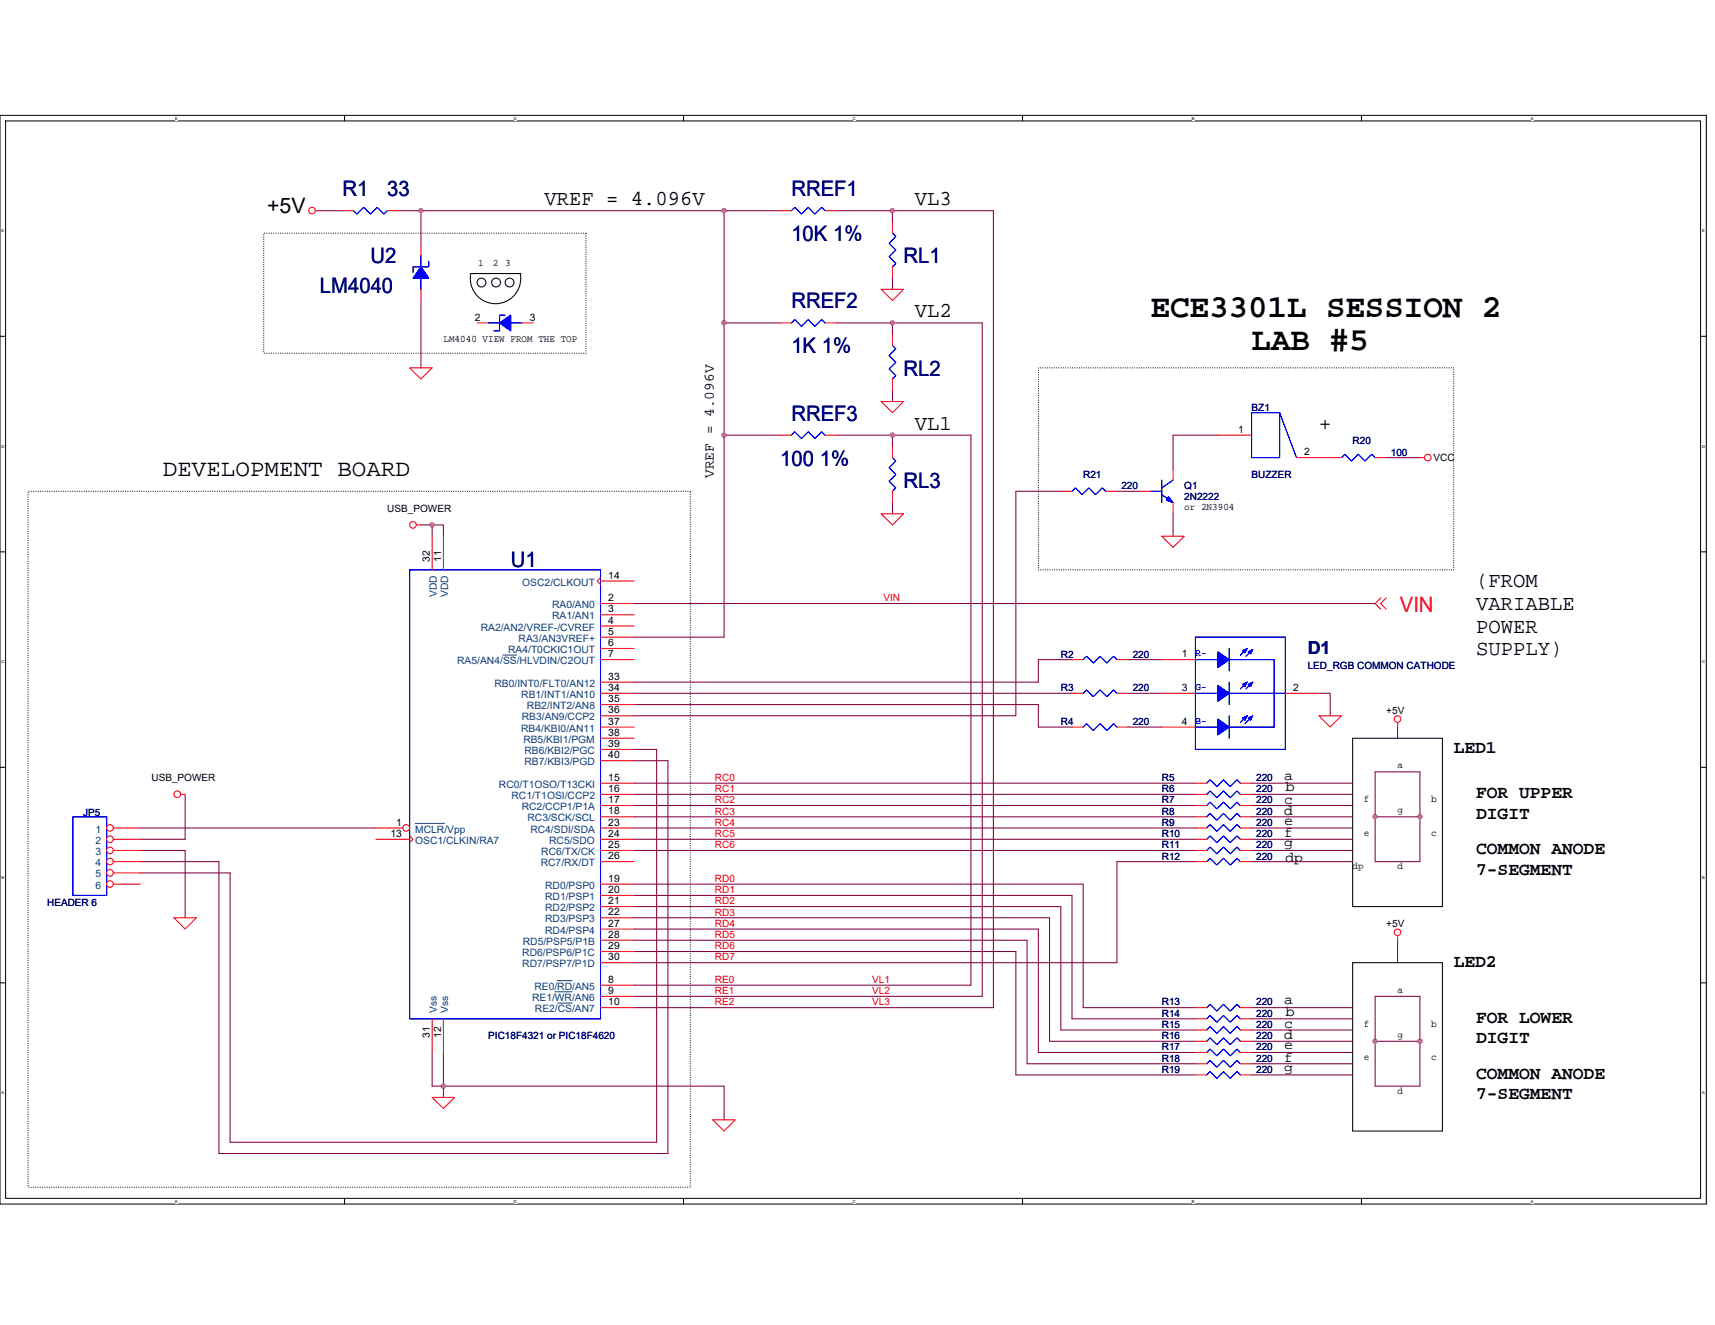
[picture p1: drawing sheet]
<svg xmlns="http://www.w3.org/2000/svg" width="279mm" height="216mm" viewBox="0 0 279 216" stroke-linecap="round" stroke-linejoin="round" font-family="sans-serif">
<path d="M0 18.8h278v177.4h-278zM.9 19.7h276.2v175.6h-276.2z" fill="none" stroke="#000" stroke-width=".16"/>
<g fill="#fff">
<path d="M28.5 18.9h.4v.7h-.4z"/>
<path d="M28.5 195.4h.4v.7h-.4z"/>
</g>
<path d="M56.1 18.8v.9M56.1 195.3v.9" fill="none" stroke="#000" stroke-width=".17"/>
<g fill="#fff">
<path d="M83.7 18.9h.5v.7h-.5z"/>
<path d="M83.7 195.4h.5v.7h-.5z"/>
</g>
<path d="M111.4 18.8v.9M111.4 195.3v.9" fill="none" stroke="#000" stroke-width=".17"/>
<g fill="#fff">
<path d="M139 18.9h.4v.7h-.4z"/>
<path d="M139 195.4h.4v.7h-.4z"/>
</g>
<path d="M166.6 18.8v.9M166.6 195.3v.9" fill="none" stroke="#000" stroke-width=".17"/>
<g fill="#fff">
<path d="M194.2 18.9h.4v.7h-.4z"/>
<path d="M194.2 195.4h.4v.7h-.4z"/>
</g>
<path d="M221.8 18.8v.9M221.8 195.3v.9" fill="none" stroke="#000" stroke-width=".17"/>
<g fill="#fff">
<path d="M249.4 18.9h.4v.7h-.4z"/>
<path d="M249.4 195.4h.4v.7h-.4z"/>
<path d="M.2 37.3h.5v.7h-.5z"/>
<path d="M277.3 37.3h.4v.7h-.4z"/>
<path d="M.2 72.3h.5v.8h-.5z"/>
<path d="M277.3 72.3h.4v.8h-.4z"/>
</g>
<path d="M0 54.8h.9M277.1 54.8h.9" fill="none" stroke="#000" stroke-width=".17"/>
<g fill="#fff">
<path d="M.2 107.5h.5v.7h-.5z"/>
<path d="M277.3 107.5h.4v.7h-.4z"/>
</g>
<path d="M0 89.9h.9M277.1 89.9h.9" fill="none" stroke="#000" stroke-width=".17"/>
<g fill="#fff">
<path d="M.2 142.6h.5v.7h-.5z"/>
<path d="M277.3 142.6h.4v.7h-.4z"/>
</g>
<path d="M0 125h.9M277.1 125h.9" fill="none" stroke="#000" stroke-width=".17"/>
<g fill="#fff">
<path d="M.2 177.7h.4v.7h-.4z"/>
<path d="M277.3 177.7h.4v.7h-.4z"/>
</g>
<g fill="none" stroke="#000" stroke-width=".17">
<path d="M76.6 44.6h8.3M84.8 44.7a4.1 4.1 0 0 1-4.1 4.8 4.1 4.1 0 0 1-4-4.8M220.4 120.3h14.6v27.4h-14.6zM220.4 156.9h14.6v27.4h-14.6zM0 160.1h.9M277.1 160.1h.9"/>
<circle cx="78.4" cy="46" r=".72"/>
<circle cx="80.8" cy="46" r=".72"/>
<circle cx="83" cy="46" r=".72"/>
</g>
<path d="M43 38h52.5v19.6h-52.5zM169.2 59.9h67.6v33h-67.6zM4.6 80.1h107.9v113.3h-107.9z" fill="none" stroke="#000" stroke-width=".17" stroke-dasharray="0 .3"/>
<g fill="none" stroke="#800040" stroke-width=".17">
<path d="M52.1 34.3h3.7M64.9 34.3h3.7M68.6 34.3v5.5M68.6 34.3h49.4M118 34.3v18.3M118 34.3h9.1M136.2 34.3h9.2M145.4 34.3h16.4v129.9h-58.5M145.4 34.3v1.9M68.6 49v10.9M118 52.6h9.1M118 52.6v18.3"/>
<path d="M136.2 52.6h9.2M145.4 52.6v1.9M145.4 52.6h14.6v109.7h-56.7M145.4 45.3v1.8M118 70.9h9.1M118 70.9v32.9h-14.7M136.2 70.9h9.2M145.4 70.9h12.8v89.6h-54.9M145.4 63.6v1.8M145.4 70.9v1.8M198.4 70.9h-7.3v5.5M225.8 74.6h5.5"/>
<path d="M68.6 85.5h1.8M70.4 85.5v1.9M70.4 85.5h1.8v1.9M103.3 98.3h120.7M145.4 81.9v1.8M172.8 80.1h-7.3v36.5h-62.2M182 80.1h3.6M191.1 83.7v3.7M103.3 114.8h65.9v3.7h5.4M103.3 113h71.3M174.6 107.5h-5.4v3.6h-65.9M183.8 107.5h5.5"/>
<path d="M183.8 113h5.5M183.8 118.5h5.5M214.9 113h1.8v3.6M227.7 118.5v1.8M22.9 138.6h7.3v10.9M22.9 134.9h38.4M30.2 129.4v7.4h-7.3M103.3 127.6h91.5M103.3 133.1h91.5M103.3 138.6h91.5M103.3 136.8h91.5M103.3 131.3h91.5"/>
<path d="M103.3 129.4h91.5M103.3 122.1h3.7v64h-69.5v-43.9h-14.6M103.3 124h5.5v64h-73.1v-47.6h-12.8M103.3 134.9h91.5M203.9 133.1h16.5M203.9 129.4h16.5M203.9 134.9h16.5M203.9 127.6h16.5M203.9 131.3h16.5M203.9 138.6h16.5M203.9 136.8h16.5M224 133.1h7.3"/>
<path d="M224 133.1v-7.3h7.3v7.3M231.3 133.1v7.3h-7.3v-7.3M103.3 153.2h64v20.1h27.5M103.3 151.4h65.9v20.1h25.6M103.3 149.5h67.7v20.2h23.8M103.3 155h62.2v20.2h29.3M103.3 145.9h71.3v20.1h20.2M103.3 147.7h69.5v20.1h22M103.3 144.1h73.2v20.1h18.3M194.8 140.4h-12.8v16.5h-78.7M203.9 140.4h16.5M227.7 153.2v3.7"/>
<path d="M70.4 171.5v5.5h1.8v1.8M72.2 171.5v5.5h45.8v5.5M203.9 169.7h16.5M203.9 166h16.5M203.9 171.5h16.5M203.9 164.2h16.5M203.9 167.8h16.5M203.9 175.2h16.5M203.9 173.3h16.5M224 169.7v7.3h7.3v-7.3M224 169.7h7.3M224 169.7v-7.4h7.3v7.4"/>
</g>
<g fill="#f0f" stroke="#f0f" stroke-width=".17">
<circle cx="224" cy="169.7" r=".35"/>
<circle cx="70.4" cy="85.5" r=".36"/>
<circle cx="231.3" cy="169.7" r=".36"/>
<circle cx="224" cy="133.1" r=".35"/>
<circle cx="231.3" cy="133.1" r=".36"/>
<circle cx="72.2" cy="177" r=".36"/>
<circle cx="145.4" cy="34.3" r=".36"/>
<circle cx="145.4" cy="52.6" r=".36"/>
<circle cx="117.9" cy="34.3" r=".36"/>
<circle cx="68.6" cy="34.3" r=".35"/>
<circle cx="117.9" cy="70.9" r=".36"/>
<circle cx="117.9" cy="52.6" r=".36"/>
<circle cx="145.4" cy="70.9" r=".36"/>
</g>
<g fill="none" stroke="#f00" stroke-width=".17">
<path d="M51.4 34.3h.7M55.8 34.3h1.8M63.1 34.3h1.8M68.6 39.8v1.9M127.1 34.3h1.8M134.4 34.3h1.8M66.7 59.9h3.7l-1.8 1.9zM68.6 47.1v1.9M127.1 52.6h1.8M134.4 52.6h1.8M143.6 47.1h3.6l-1.8 1.9zM143.6 65.4h3.6l-1.8 1.8z"/>
<path d="M216.7 74.6h1.8M224 74.6h1.8M231.3 74.6h.8M67.8 85.5h.8M143.6 83.7h3.6l-1.8 1.8zM189.3 87.4h3.6l-1.8 1.8zM224.9 97.4l-.9 .9 .9 1M225.8 97.4l-.9 .9 .9 1M214.9 116.6h3.6l-1.8 1.9zM227.7 117.7v.8M29.4 129.4h.8M194.8 136.8h1.8"/>
<path d="M194.8 138.6h1.8M194.8 129.4h1.8M194.8 131.3h1.8M202.1 136.8h1.8M202.1 138.6h1.8M202.1 129.4h1.8M202.1 131.3h1.8M28.3 149.5h3.7l-1.8 1.9zM227.7 152.5v.7M70.4 178.8h3.7l-1.9 1.8zM194.8 164.2h1.8M194.8 169.7h1.8"/>
<path d="M202.1 164.2h1.8M202.1 169.7h1.8M116.1 182.5h3.7l-1.8 1.8z"/>
<circle cx="50.8" cy="34.3" r=".54"/>
<circle cx="232.6" cy="74.6" r=".54"/>
<circle cx="67.3" cy="85.5" r=".54"/>
<circle cx="227.7" cy="117.2" r=".54"/>
<circle cx="28.9" cy="129.4" r=".54"/>
<circle cx="227.7" cy="151.9" r=".54"/>
</g>
<g fill="none" stroke="#00f" stroke-width=".17">
<path d="M57.6 34.3l.5 .6 1.1-1.1 1.1 1.1 1.1-1.1 1.1 1.1 .6-.6M128.9 34.3l.6-.5 1.1 1.1 1.1-1.1 1.1 1.1 1.1-1.1 .5 .5M68.6 45.3v1.8M68.6 41.7v1.8M69.8 42.6v.9h-2.5v.9M128.9 52.6l.6-.5 1.1 1.1 1.1-1.1 1.1 1.1 1.1-1.1 .5 .5M218.5 74.6l.6-.6 1.1 1.1 1.1-1.1 1.1 1.1 1.1-1.1 .5 .6M11.9 133.1h5.5v12.8h-5.5zM196.6 136.8l.5-.6 1.1 1.1 1.1-1.1 1.1 1.1 1.1-1.1 .6 .6M196.6 138.6l.5-.6 1.1 1.1 1.1-1.1 1.1 1.1 1.1-1.1 .6 .6M196.6 129.4l.5-.5 1.1 1.1 1.1-1.1 1.1 1.1 1.1-1.1 .6 .5M196.6 131.3l.5-.6 1.1 1.1 1.1-1.1 1.1 1.1 1.1-1.1 .6 .6"/>
<path d="M196.6 164.2l.5-.6 1.1 1.1 1.1-1.1 1.1 1.1 1.1-1.1 .6 .6M196.6 169.7l.5-.6 1.1 1.1 1.1-1.1 1.1 1.1 1.1-1.1 .6 .6"/>
</g>
<g fill="#00f" stroke="#00f" stroke-width=".17">
<path d="M68.6 43.5l1.2 1.8h-2.5z" fill-rule="evenodd"/>
<path d="M68.6 43.5l1.2 1.8h-2.5z" fill-rule="evenodd"/>
</g>
<circle cx="17.9" cy="134.9" r=".54" fill="#fff" stroke="#f00" stroke-width=".17"/>
<path d="M18.5 134.9h4.4" fill="none" stroke="#f00" stroke-width=".17"/>
<circle cx="17.9" cy="136.7" r=".54" fill="#fff" stroke="#f00" stroke-width=".17"/>
<path d="M18.5 136.8h4.4" fill="none" stroke="#f00" stroke-width=".17"/>
<circle cx="17.9" cy="138.6" r=".54" fill="#fff" stroke="#f00" stroke-width=".17"/>
<path d="M18.5 138.6h4.4" fill="none" stroke="#f00" stroke-width=".17"/>
<circle cx="17.9" cy="140.4" r=".54" fill="#fff" stroke="#f00" stroke-width=".17"/>
<path d="M18.5 140.4h4.4" fill="none" stroke="#f00" stroke-width=".17"/>
<circle cx="17.9" cy="142.2" r=".54" fill="#fff" stroke="#f00" stroke-width=".17"/>
<path d="M18.5 142.2h4.4" fill="none" stroke="#f00" stroke-width=".17"/>
<circle cx="17.9" cy="144" r=".54" fill="#fff" stroke="#f00" stroke-width=".17"/>
<g fill="none" stroke="#f00" stroke-width=".17">
<path d="M145.4 36.2v1.8M77.7 52.6h1.8M85 52.6h1.9M145.4 43.5v1.8M145.4 54.5v1.8M127.1 70.9h1.8M134.4 70.9h1.8M145.4 61.8v1.8M145.4 72.7v1.9M191.1 76.4v1.8M198.4 70.9h5.5M211.2 74.6h5.5"/>
<path d="M145.4 80.1v1.8M172.8 80.1h1.8M180.1 80.1h1.9M185.6 80.1h1.9M191.1 81.9v1.8M174.6 107.5h1.9M174.6 118.5h1.9M174.6 113h1.9M182 107.5h1.8M182 118.5h1.8M182 113h1.8M189.3 107.5h5.5"/>
<path d="M189.3 113h5.5M189.3 118.5h5.5M209.4 113h5.5M194.8 133.1h1.8M194.8 127.6h1.8M194.8 134.9h1.8M202.1 133.1h1.8M202.1 127.6h1.8M202.1 134.9h1.8M18.5 144.1h4.4M194.8 140.4h1.8M202.1 140.4h1.8"/>
<path d="M194.8 173.3h1.8M194.8 167.8h1.8M194.8 171.5h1.8M194.8 166h1.8M194.8 175.2h1.8M202.1 173.3h1.8M202.1 167.8h1.8M202.1 171.5h1.8M202.1 166h1.8M202.1 175.2h1.8"/>
</g>
<g fill="none" stroke="#00f" stroke-width=".17">
<path d="M145.4 38l.5 .5-1.1 1.1 1.1 1.1-1.1 1.1 1.1 1.1-.5 .6M79.5 52.6h1.9M82.3 51.4h-.9v2.5h-.9M83.2 52.6h1.8M145.4 56.3l.5 .5-1.1 1.1 1.1 1.1-1.1 1.1 1.1 1.1-.5 .6M128.9 70.9l.6-.5 1.1 1.1 1.1-1.1 1.1 1.1 1.1-1.1 .5 .5M145.4 74.6l.5 .5-1.1 1.1 1.1 1.1-1.1 1.1 1.1 1.1-.5 .6M189.3 78.2v3.7M191.1 78.2l-1.8 1.3M203.9 67.2h4.6v7.4h-4.6zM208.5 67.2l2.7 7.4M66.7 92.9h31.1v73.1h-31.1z"/>
<path d="M174.6 80.1l.6-.6 1.1 1.1 1.1-1.1 1.1 1.1 1.1-1.1 .5 .6M187.5 80.1h1.8M189.3 80.6l1.8 1.3M176.5 107.5l.5-.6 1.1 1.1 1.1-1.1 1.1 1.1 1.1-1.1 .6 .6M176.5 118.5l.5-.6 1.1 1.1 1.1-1.1 1.1 1.1 1.1-1.1 .6 .6M176.5 113l.5-.6 1.1 1.1 1.1-1.1 1.1 1.1 1.1-1.1 .6 .6M194.8 103.8h14.6v18.3h-14.6zM194.8 107.5h12.8v11h-12.8M194.8 113h14.6M200.3 105.7v3.6M200.3 111.1v3.7M200.3 116.6v3.7"/>
<path d="M203.2 105.7l-1.1 1.1M203.2 116.6l-1.1 1.1M203.2 111.1l-1.1 1.1M203.9 116.8l-1.1 1.1M204.1 111.1l-1.1 1.1M204.1 105.8l-1.1 1.1M196.6 133.1l.5-.6 1.1 1.1 1.1-1.1 1.1 1.1 1.1-1.1 .6 .6M196.6 127.6l.5-.5 1.1 1.1 1.1-1.1 1.1 1.1 1.1-1.1 .6 .5M196.6 134.9l.5-.5 1.1 1.1 1.1-1.1 1.1 1.1 1.1-1.1 .6 .5M196.6 140.4l.5-.6 1.1 1.1 1.1-1.1 1.1 1.1 1.1-1.1 .6 .6M196.6 173.3l.5-.5 1.1 1.1 1.1-1.1 1.1 1.1 1.1-1.1 .6 .5M196.6 167.8l.5-.5 1.1 1.1 1.1-1.1 1.1 1.1 1.1-1.1 .6 .5"/>
<path d="M196.6 171.5l.5-.6 1.1 1.1 1.1-1.1 1.1 1.1 1.1-1.1 .6 .6M196.6 166l.5-.5 1.1 1.1 1.1-1.1 1.1 1.1 1.1-1.1 .6 .5M196.6 175.2l.5-.6 1.1 1.1 1.1-1.1 1.1 1.1 1.1-1.1 .6 .6"/>
</g>
<g fill="#00f" stroke="#00f" stroke-width=".17">
<path d="M190.4 81l.7 .9-1.1-.4z" fill-rule="evenodd"/>
<path d="M190.4 81l.7 .9-1.1-.4z" fill-rule="evenodd"/>
<path d="M198.4 106.2l1.9 1.3-1.9 1.3z" fill-rule="evenodd"/>
<path d="M202.4 106l.8-.3-.4 .7z" fill-rule="evenodd"/>
<path d="M203.3 106.2l.8-.4-.4 .8z" fill-rule="evenodd"/>
<path d="M198.4 111.7l1.9 1.3-1.9 1.3z" fill-rule="evenodd"/>
<path d="M198.4 117.2l1.9 1.3-1.9 1.2z" fill-rule="evenodd"/>
<path d="M202.4 111.5l.8-.4-.4 .8z" fill-rule="evenodd"/>
<path d="M203.3 111.5l.8-.4-.4 .8z" fill-rule="evenodd"/>
<path d="M202.4 117l.8-.4-.4 .8z" fill-rule="evenodd"/>
<path d="M203.3 117l.8-.4-.4 .8z" fill-rule="evenodd"/>
<path d="M198.4 106.2l1.9 1.3-1.9 1.3z" fill-rule="evenodd"/>
<path d="M202.4 106l.8-.3-.4 .7z" fill-rule="evenodd"/>
<path d="M203.3 106.2l.8-.4-.4 .8z" fill-rule="evenodd"/>
<path d="M198.4 111.7l1.9 1.3-1.9 1.3z" fill-rule="evenodd"/>
<path d="M198.4 117.2l1.9 1.3-1.9 1.2z" fill-rule="evenodd"/>
<path d="M202.4 111.5l.8-.4-.4 .8z" fill-rule="evenodd"/>
<path d="M203.3 111.5l.8-.4-.4 .8z" fill-rule="evenodd"/>
<path d="M202.4 117l.8-.4-.4 .8z" fill-rule="evenodd"/>
<path d="M203.3 117l.8-.4-.4 .8z" fill-rule="evenodd"/>
<path d="M81.4 52.6l1.8-1.2v2.5z" fill-rule="evenodd"/>
<path d="M81.4 52.6l1.8-1.2v2.5z" fill-rule="evenodd"/>
</g>
<circle cx="66.2" cy="134.9" r=".54" fill="#fff" stroke="#f00" stroke-width=".17"/>
<g fill="none" stroke="#f00" stroke-width=".17">
<path d="M70.4 87.4v5.5M72.2 87.4v5.5M97.8 98.3h5.5M97.8 94.1l-.5 .6 .5 .5M97.8 94.7h5.5M97.8 100.2h5.5M97.8 102h5.5M97.8 103.8h5.5M97.8 105.7h5.5M97.8 107.5h5.5M97.8 111.1h5.5M97.8 113h5.5"/>
<path d="M97.8 114.8h5.5M97.8 116.6h5.5M97.8 118.5h5.5M61.3 136.8h5.4M61.3 134.9h4.3M66.7 136.2l.6 .6-.6 .5M97.8 120.3h5.5M97.8 122.1h5.5M97.8 124h5.5M97.8 138.6h5.5M97.8 136.8h5.5M97.8 134.9h5.5"/>
<path d="M97.8 133.1h5.5M97.8 131.3h5.5M97.8 129.4h5.5M97.8 127.6h5.5M97.8 144.1h5.5M97.8 145.9h5.5M97.8 147.7h5.5M97.8 149.5h5.5M97.8 151.4h5.5M97.8 153.2h5.5M97.8 155h5.5M97.8 156.9h5.5"/>
<path d="M97.8 140.4h5.5M70.4 166v5.5M72.2 166v5.5M97.8 160.5h5.5M97.8 162.3h5.5M97.8 164.2h5.5"/>
</g>
<path d="M81.9 106.7h2.3M67.6 134.2h4.8M90.8 159.8h2.4M90.4 161.6h2.8M90.9 163.4h2.3" fill="none" stroke="#004080" stroke-width=".16"/>
<g fill="#f0f" stroke="#f0f" stroke-width=".17">
<circle cx="224" cy="169.7" r=".35"/>
<circle cx="70.4" cy="85.5" r=".36"/>
<circle cx="231.3" cy="169.7" r=".36"/>
<circle cx="224" cy="133.1" r=".35"/>
<circle cx="231.3" cy="133.1" r=".36"/>
<circle cx="72.2" cy="177" r=".36"/>
<circle cx="145.4" cy="34.3" r=".36"/>
<circle cx="145.4" cy="52.6" r=".36"/>
<circle cx="117.9" cy="34.3" r=".36"/>
<circle cx="68.6" cy="34.3" r=".35"/>
<circle cx="117.9" cy="70.9" r=".36"/>
<circle cx="117.9" cy="52.6" r=".36"/>
<circle cx="145.4" cy="70.9" r=".36"/>
</g>
<g font-size="5.3">
<text x="187.5" y="51.6">ECE3301L SESSION 2</text>
<text x="203.9" y="57.1">LAB #5</text>
</g>
<text font-size="3.8" x="26.5" y="77.6">DEVELOPMENT BOARD</text>
<g font-size="3.5">
<text x="43.5" y="34.7">+5V</text>
<text x="88.7" y="33.4">VREF = 4.096V</text>
<text x="149" y="33.4">VL3</text>
<text x="149" y="51.7">VL2</text>
<text x="149" y="70">VL1</text>
<text x="214.9" y="70">+</text>
<text x="240.5" y="95.6">(FROM</text>
<text x="240.5" y="99.4">VARIABLE</text>
<text x="240.5" y="103.1">POWER</text>
<text x="240.5" y="106.8">SUPPLY)</text>
</g>
<g font-size="3.5" fill="#000080">
<text x="55.8" y="32">R1</text>
<text x="63.1" y="32">33</text>
<text x="128.9" y="32">RREF1</text>
<text x="128.9" y="39.3">10K 1%</text>
<text x="52.1" y="47.7">LM4040</text>
<text x="60.3" y="42.9">U2</text>
<text x="147.2" y="42.9">RL1</text>
<text x="128.9" y="50.2">RREF2</text>
<text x="128.9" y="57.6">1K 1%</text>
<text x="147.2" y="61.2">RL2</text>
<text x="128.9" y="68.5">RREF3</text>
<text x="127.1" y="75.9">100 1%</text>
<text x="147.2" y="79.5">RL3</text>
<text x="83.2" y="92.3">U1</text>
</g>
<text font-size="3.5" fill="#f00" x="228" y="99.8">VIN</text>
<text font-size="2.9" fill="#000080" x="213" y="106.5">D1</text>
<g font-size="2.9">
<text x="236.8" y="122.8">LED1</text>
<text x="240.5" y="130.1">FOR UPPER</text>
<text x="240.5" y="133.4">DIGIT</text>
<text x="240.5" y="139.2">COMMON ANODE</text>
<text x="240.5" y="142.6">7-SEGMENT</text>
<text x="236.8" y="157.5">LED2</text>
<text x="240.5" y="166.7">FOR LOWER</text>
<text x="240.5" y="170">DIGIT</text>
<text x="240.5" y="175.8">COMMON ANODE</text>
<text x="240.5" y="179.2">7-SEGMENT</text>
</g>
<g font-size="2.4">
<text x="116.3" y="77.9" transform="rotate(-90 116.3 77.9)">VREF = 4.096V</text>
<text x="209.2" y="130.9">c</text>
<text x="209.2" y="127.1">a</text>
<text x="209.4" y="128.9">b</text>
<text x="209.2" y="132.8">d</text>
<text x="209.2" y="136.4">f</text>
<text x="209.2" y="134.4">e</text>
<text x="209.2" y="138.1">g</text>
<text x="209.4" y="140.4">dp</text>
<text x="209.2" y="167.5">c</text>
<text x="209.2" y="163.7">a</text>
<text x="209.4" y="165.5">b</text>
<text x="209.2" y="169.3">d</text>
<text x="209.2" y="173">f</text>
<text x="209.2" y="171">e</text>
<text x="209.2" y="174.6">g</text>
</g>
<g font-size="1.7">
<text x="77.3" y="52.2">2</text>
<text x="86.3" y="52.2">3</text>
<text x="201.7" y="70.5">1</text>
<text x="212.5" y="74.2">2</text>
<text x="70" y="91.6" transform="rotate(-90 70 91.6)">32</text>
<text x="71.9" y="91.6" transform="rotate(-90 71.9 91.6)">11</text>
<text x="99.1" y="94.3">14</text>
<text x="99.1" y="98">2</text>
<text x="99.1" y="99.8">3</text>
<text x="99.1" y="101.6">4</text>
<text x="99.1" y="103.4">5</text>
<text x="99.1" y="105.3">6</text>
<text x="99.1" y="107.1">7</text>
<text x="192.6" y="107.1">1</text>
<text x="99.1" y="110.8">33</text>
<text x="99.1" y="112.6">34</text>
<text x="192.6" y="112.6">3</text>
<text x="210.7" y="112.6">2</text>
<text x="99.1" y="116.2">36</text>
<text x="99.1" y="118.1">37</text>
<text x="99.1" y="119.9">38</text>
<text x="99.1" y="114.4">35</text>
<text x="192.6" y="118.1">4</text>
<text x="99.1" y="121.7">39</text>
<text x="99.1" y="123.6">40</text>
<text x="99.1" y="130.9">17</text>
<text x="99.1" y="129.1">16</text>
<text x="99.1" y="127.2">15</text>
<text x="63.6" y="136.4">13</text>
<text x="64.5" y="134.5">1</text>
<text x="99.1" y="134.5">23</text>
<text x="99.1" y="132.7">18</text>
<text x="99.1" y="136.4">24</text>
<text x="99.1" y="138.2">25</text>
<text x="99.1" y="140">26</text>
<text x="99.1" y="143.7">19</text>
<text x="99.1" y="145.5">20</text>
<text x="99.1" y="147.3">21</text>
<text x="99.1" y="149.2">22</text>
<text x="99.1" y="152.8">28</text>
<text x="99.1" y="154.7">29</text>
<text x="99.1" y="151">27</text>
<text x="99.1" y="156.5">30</text>
<text x="99.1" y="160.1">8</text>
<text x="99.1" y="162">9</text>
<text x="99.1" y="163.8">10</text>
<text x="70" y="169.1" transform="rotate(-90 70 169.1)">31</text>
<text x="71.9" y="169.1" transform="rotate(-90 71.9 169.1)">12</text>
</g>
<g font-size="1.7" fill="#004080">
<text x="85.1" y="95.4">OSC2/CLKOUT</text>
<text x="71.2" y="97.3" transform="rotate(-90 71.2 97.3)">VDD</text>
<text x="73" y="97.3" transform="rotate(-90 73 97.3)">VDD</text>
<text x="89.9" y="99.1">RA0/AN0</text>
<text x="89.9" y="100.9">RA1/AN1</text>
<text x="78.3" y="102.7">RA2/AN2/VREF-/CVREF</text>
<text x="82.8" y="106.4">RA4/T0CKIC1OUT</text>
<text x="84.5" y="104.6">RA3/AN3VREF+</text>
<text x="74.5" y="108.2">RA5/AN4/SS/HLVDIN/C2OUT</text>
<text x="80.6" y="111.9">RB0/INT0/FLT0/AN12</text>
<text x="84.9" y="113.7">RB1/INT1/AN10</text>
<text x="84.9" y="119.2">RB4/KBI0/AN11</text>
<text x="85" y="117.4">RB3/AN9/CCP2</text>
<text x="85.9" y="115.5">RB2/INT2/AN8</text>
<text x="85.3" y="121">RB5/KBI1/PGM</text>
<text x="85.4" y="122.9">RB6/KBI2/PGC</text>
<text x="85.4" y="124.7">RB7/KBI3/PGD</text>
<text x="81.3" y="128.4">RC0/T1OSO/T13CKI</text>
<text x="83.3" y="130.2">RC1/T1OSI/CCP2</text>
<text x="85" y="132">RC2/CCP1/P1A</text>
<text x="15.5" y="135.7">1</text>
<text x="15.5" y="137.5">2</text>
<text x="67.6" y="135.7">MCLR/Vpp</text>
<text x="67.6" y="137.5">OSC1/CLKIN/RA7</text>
<text x="85.9" y="133.8">RC3/SCK/SCL</text>
<text x="86.4" y="135.7">RC4/SDI/SDA</text>
<text x="89.5" y="137.5">RC5/SDO</text>
<text x="15.5" y="139.3">3</text>
<text x="15.5" y="141.1">4</text>
<text x="15.5" y="143">5</text>
<text x="88.1" y="141.1">RC7/RX/DT</text>
<text x="88.2" y="139.3">RC6/TX/CK</text>
<text x="15.5" y="144.8">6</text>
<text x="88.8" y="144.8">RD0/PSP0</text>
<text x="88.8" y="146.6">RD1/PSP1</text>
<text x="88.8" y="148.5">RD2/PSP2</text>
<text x="85.1" y="155.8">RD6/PSP6/P1C</text>
<text x="85.2" y="153.9">RD5/PSP5/P1B</text>
<text x="88.8" y="150.3">RD3/PSP3</text>
<text x="88.8" y="152.1">RD4/PSP4</text>
<text x="85.1" y="157.6">RD7/PSP7/P1D</text>
<text x="87.1" y="161.3">RE0/RD/AN5</text>
<text x="71.2" y="165.1" transform="rotate(-90 71.2 165.1)">Vss</text>
<text x="73" y="165.1" transform="rotate(-90 73 165.1)">Vss</text>
<text x="86.7" y="163.1">RE1/WR/AN6</text>
<text x="87.1" y="164.9">RE2/CS/AN7</text>
</g>
<g font-size="1.6">
<text x="77.9" y="43.3">1</text>
<text x="80.3" y="43.3">2 3</text>
<text x="72.2" y="55.7">LM4040 VIEW FROM THE TOP</text>
<text x="233.5" y="75.1">VCC</text>
<text x="63.1" y="83.4">USB_POWER</text>
<text x="192.9" y="83.2">or 2N3904</text>
<text x="225.8" y="116.3">+5V</text>
<text x="227.7" y="125.2">a</text>
<text x="24.7" y="127.3">USB_POWER</text>
<text x="222.2" y="130.7">f</text>
<text x="233.2" y="130.7">b</text>
<text x="222.2" y="136.2">e</text>
<text x="227.7" y="132.5">g</text>
<text x="233.2" y="136.2">c</text>
<text x="220.4" y="141.7">dp</text>
<text x="227.7" y="141.7">d</text>
<text x="225.8" y="151">+5V</text>
<text x="227.7" y="161.8">a</text>
<text x="222.2" y="167.3">f</text>
<text x="233.2" y="167.3">b</text>
<text x="222.2" y="172.8">e</text>
<text x="227.7" y="169.1">g</text>
<text x="233.2" y="172.8">c</text>
<text x="227.7" y="178.2">d</text>
</g>
<g font-size="1.6" fill="#000080">
<text x="203.9" y="66.9">BZ1</text>
<text x="176.5" y="77.9">R21</text>
<text x="203.9" y="77.9">BUZZER</text>
<text x="220.4" y="72.4">R20</text>
<text x="226.6" y="74.2">100</text>
<text x="182.7" y="79.7">220</text>
<text x="192.9" y="79.7">Q1</text>
<text x="192.9" y="81.5">2N2222</text>
<text x="172.8" y="107.1">R2</text>
<text x="184.5" y="107.1">220</text>
<text x="172.8" y="112.6">R3</text>
<text x="184.5" y="112.6">220</text>
<text x="213" y="109">LED_RGB COMMON CATHODE</text>
<text x="172.8" y="118.1">R4</text>
<text x="184.5" y="118.1">220</text>
<text x="189.3" y="129.1">R6</text>
<text x="189.3" y="130.9">R7</text>
<text x="189.3" y="127.3">R5</text>
<text x="204.6" y="129.1">220</text>
<text x="204.6" y="130.9">220</text>
<text x="204.6" y="127.3">220</text>
<text x="13.5" y="132.9">JP5</text>
<text x="189.3" y="136.4">R10</text>
<text x="189.3" y="132.7">R8</text>
<text x="189.3" y="134.6">R9</text>
<text x="204.6" y="136.4">220</text>
<text x="204.6" y="132.7">220</text>
<text x="204.6" y="134.6">220</text>
<text x="189.3" y="138.2">R11</text>
<text x="189.3" y="140.1">R12</text>
<text x="204.6" y="138.2">220</text>
<text x="204.6" y="140.1">220</text>
<text x="7.7" y="147.6">HEADER 6</text>
<text x="189.3" y="163.8">R13</text>
<text x="189.3" y="167.5">R15</text>
<text x="189.3" y="165.7">R14</text>
<text x="204.6" y="163.8">220</text>
<text x="204.6" y="167.5">220</text>
<text x="204.6" y="165.7">220</text>
<text x="79.5" y="169.3">PIC18F4321 or PIC18F4620</text>
<text x="189.3" y="169.3">R16</text>
<text x="189.3" y="173">R18</text>
<text x="189.3" y="171.2">R17</text>
<text x="204.6" y="169.3">220</text>
<text x="204.6" y="173">220</text>
<text x="204.6" y="171.2">220</text>
<text x="189.3" y="174.8">R19</text>
<text x="204.6" y="174.8">220</text>
</g>
<g font-size="1.6" fill="#f00">
<text x="143.9" y="98">VIN</text>
<text x="116.5" y="127.3">RC0</text>
<text x="116.5" y="130.9">RC2</text>
<text x="116.5" y="129.1">RC1</text>
<text x="116.5" y="132.7">RC3</text>
<text x="116.5" y="136.4">RC5</text>
<text x="116.5" y="134.6">RC4</text>
<text x="116.5" y="143.7">RD0</text>
<text x="116.5" y="138.2">RC6</text>
<text x="116.5" y="145.5">RD1</text>
<text x="116.5" y="147.4">RD2</text>
<text x="116.5" y="149.2">RD3</text>
<text x="116.5" y="151">RD4</text>
<text x="116.5" y="152.8">RD5</text>
<text x="116.5" y="154.7">RD6</text>
<text x="116.5" y="162">RE1</text>
<text x="116.5" y="160.2">RE0</text>
<text x="116.5" y="156.5">RD7</text>
<text x="142.1" y="162">VL2</text>
<text x="142.1" y="160.2">VL1</text>
<text x="116.5" y="163.8">RE2</text>
<text x="142.1" y="163.8">VL3</text>
</g>
<g font-size="1.6" fill="#00f">
<text x="194.8" y="106.9">R-</text>
<text x="194.8" y="112.4">G-</text>
<text x="194.8" y="117.9">B-</text>
</g>
<g font-size=".7">
<text x="28.5" y="19.5">E</text>
<text x="83.7" y="19.5">D</text>
<text x="139" y="19.5">C</text>
<text x="194.2" y="19.5">B</text>
<text x="249.4" y="19.5">A</text>
<text x=".2" y="37.8">E</text>
<text x="277.3" y="37.8">E</text>
<text x=".2" y="72.9">D</text>
<text x="277.3" y="72.9">D</text>
<text x=".2" y="108.1">C</text>
<text x="277.3" y="108.1">C</text>
<text x=".2" y="143.2">B</text>
<text x="277.3" y="143.2">B</text>
<text x=".2" y="178.3">A</text>
<text x="277.3" y="178.3">A</text>
<text x="28.5" y="196">E</text>
<text x="83.7" y="196">D</text>
<text x="139" y="196">C</text>
<text x="194.2" y="196">B</text>
<text x="249.4" y="196">A</text>
</g>
</svg>
